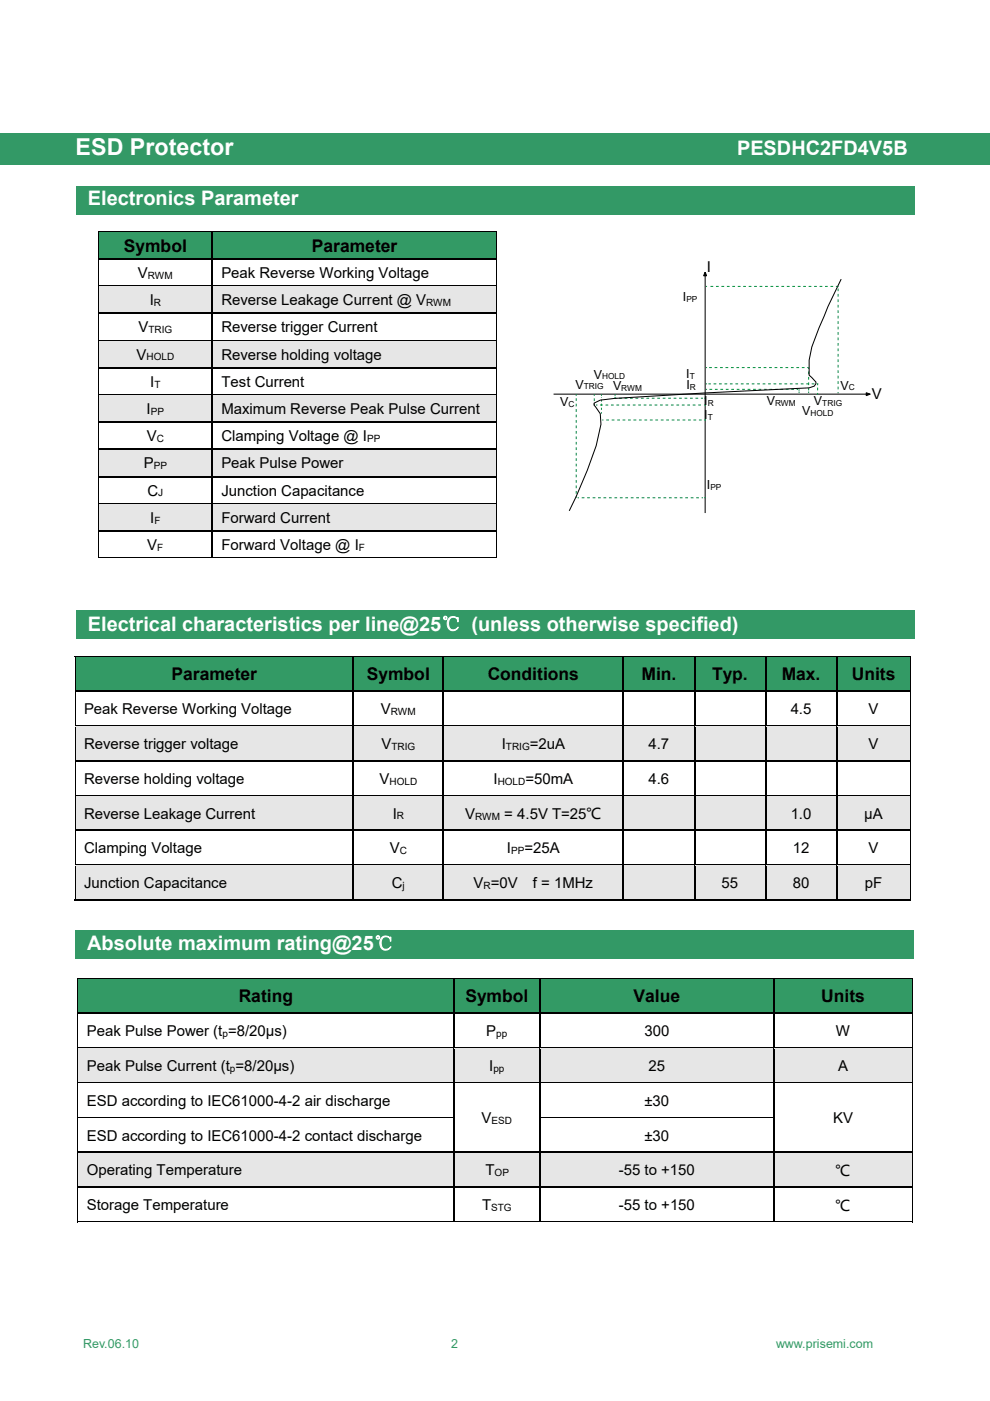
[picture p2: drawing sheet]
<svg xmlns="http://www.w3.org/2000/svg" width="210mm" height="297mm" viewBox="0 0 210 297" stroke-linecap="round" stroke-linejoin="round" font-family="sans-serif">
<path d="M0 28.3h209.9v6.6h-209.9z" fill="#396"/>
<g fill="#339a65">
<path d="M21 49.3h23.9v5.5h-23.9z"/>
<path d="M22.8 49.3h20.3v5.5h-20.3z"/>
<path d="M45.1 49.3h60.2v5.5h-60.2z"/>
<path d="M46.9 49.3h56.6v5.5h-56.6z"/>
</g>
<path d="M20.8 49.1h.2v.2h-.2zM20.8 54.8h.2v.2h-.2zM44.9 54.8h.2v.2h-.2zM105.3 49.1h.1v.2h-.1zM105.3 54.8h.1v.2h-.1z" fill="#000"/>
<path d="M20.8 49.2h84.6M20.9 49.3v5.5M20.9 55v5.5M105.3 49.3v5.5M105.3 55v5.5" fill="none" stroke="#000" stroke-width=".21"/>
<path d="M21 54.9h23.9M45 49.3v5.5M45 55v5.5M45.1 54.9h60.2" fill="none" stroke="#000" stroke-width=".25"/>
<g fill="#e6e6e6">
<path d="M21 60.8h23.9v5.5h-23.9z"/>
<path d="M22.8 60.8h20.3v5.5h-20.3z"/>
<path d="M45.1 60.8h60.2v5.5h-60.2z"/>
<path d="M46.9 60.8h56.6v5.5h-56.6z"/>
</g>
<path d="M20.8 60.5h.2v.3h-.2zM20.8 66.3h.2v.3h-.2zM44.9 60.5h.2v.3h-.2zM44.9 66.3h.2v.3h-.2zM105.3 60.5h.1v.3h-.1zM105.3 66.3h.1v.3h-.1z" fill="#000"/>
<path d="M21 60.7h23.9M21 66.4h23.9M45 60.8v5.5M45 66.6v5.5M45.1 60.7h60.2M45.1 66.4h60.2" fill="none" stroke="#000" stroke-width=".25"/>
<path d="M21 60.8h23.9M45.1 60.8h60.2" fill="none" stroke="#e6e6e6" stroke-width=".21"/>
<path d="M20.9 60.8v5.5M20.9 66.6v5.5M105.3 60.8v5.5M105.3 66.6v5.5" fill="none" stroke="#000" stroke-width=".21"/>
<g fill="#e6e6e6">
<path d="M21 72.3h23.9v5.5h-23.9z"/>
<path d="M22.8 72.3h20.3v5.5h-20.3z"/>
<path d="M45.1 72.3h60.2v5.5h-60.2z"/>
<path d="M46.9 72.3h56.6v5.5h-56.6z"/>
</g>
<path d="M20.8 72.1h.2v.2h-.2zM20.8 77.8h.2v.3h-.2zM44.9 72.1h.2v.2h-.2zM44.9 77.8h.2v.3h-.2zM105.3 72.1h.1v.2h-.1zM105.3 77.8h.1v.3h-.1z" fill="#000"/>
<path d="M21 72.2h23.9M21 78h23.9M45 72.3v5.5M45 78.1v5.5M45.1 72.2h60.2M45.1 78h60.2" fill="none" stroke="#000" stroke-width=".25"/>
<path d="M21 72.3h23.9M45.1 72.3h60.2" fill="none" stroke="#e6e6e6" stroke-width=".21"/>
<path d="M20.9 72.3v5.5M20.9 78.1v5.5M105.3 72.3v5.5M105.3 78.1v5.5" fill="none" stroke="#000" stroke-width=".21"/>
<g fill="#e6e6e6">
<path d="M21 83.9h23.9v5.5h-23.9z"/>
<path d="M22.8 83.9h20.3v5.5h-20.3z"/>
<path d="M45.1 83.9h60.2v5.5h-60.2z"/>
<path d="M46.9 83.9h56.6v5.5h-56.6z"/>
</g>
<path d="M20.8 83.6h.2v.3h-.2zM20.8 89.4h.2v.2h-.2zM44.9 83.6h.2v.3h-.2zM44.9 89.4h.2v.2h-.2zM105.3 83.6h.1v.3h-.1zM105.3 89.4h.1v.2h-.1z" fill="#000"/>
<path d="M21 83.7h23.9M21 89.5h23.9M45 83.9v5.5M45 89.6v5.5M45.1 83.7h60.2M45.1 89.5h60.2" fill="none" stroke="#000" stroke-width=".25"/>
<path d="M21 83.9h23.9M45.1 83.9h60.2" fill="none" stroke="#e6e6e6" stroke-width=".21"/>
<path d="M20.9 83.9v5.5M20.9 89.6v5.5M105.3 83.9v5.5M105.3 89.6v5.5" fill="none" stroke="#000" stroke-width=".21"/>
<g fill="#e6e6e6">
<path d="M21 95.4h23.9v5.5h-23.9z"/>
<path d="M22.8 95.4h20.3v5.5h-20.3z"/>
<path d="M45.1 95.4h60.2v5.5h-60.2z"/>
<path d="M46.9 95.4h56.6v5.5h-56.6z"/>
</g>
<path d="M20.8 95.1h.2v.3h-.2zM44.9 95.1h.2v.3h-.2zM105.3 95.1h.1v.3h-.1zM20.8 100.9h.2v.3h-.2zM44.9 100.9h.2v.3h-.2zM105.3 100.9h.1v.3h-.1z" fill="#000"/>
<path d="M21 95.3h23.9M45 95.4v5.5M45.1 95.3h60.2M21 101h23.9M45 101.2v5.5M45.1 101h60.2" fill="none" stroke="#000" stroke-width=".25"/>
<path d="M21 95.4h23.9M45.1 95.4h60.2" fill="none" stroke="#e6e6e6" stroke-width=".21"/>
<path d="M20.9 95.4v5.5M105.3 95.4v5.5M20.9 101.2v5.5M105.3 101.2v5.5" fill="none" stroke="#000" stroke-width=".21"/>
<g fill="#e6e6e6">
<path d="M21 106.9h23.9v5.5h-23.9z"/>
<path d="M22.8 106.9h20.3v5.5h-20.3z"/>
<path d="M45.1 106.9h60.2v5.5h-60.2z"/>
<path d="M46.9 106.9h56.6v5.5h-56.6z"/>
</g>
<path d="M20.8 106.7h.2v.3h-.2zM20.8 112.4h.2v.3h-.2zM44.9 106.7h.2v.3h-.2zM44.9 112.4h.2v.3h-.2zM105.3 106.7h.1v.3h-.1zM105.3 112.4h.1v.3h-.1zM105.3 118.2h.1v.2h-.1z" fill="#000"/>
<path d="M21 106.8h23.9M21 112.6h23.9M45 107v5.4M45 112.7v5.5M45.1 106.8h60.2M45.1 112.6h60.2" fill="none" stroke="#000" stroke-width=".25"/>
<path d="M21 106.9h23.9M45.1 106.9h60.2" fill="none" stroke="#e6e6e6" stroke-width=".21"/>
<path d="M20.8 118.3h84.5M20.9 107v5.4M20.9 112.7v5.7M105.3 107v5.4M105.3 112.7v5.7" fill="none" stroke="#000" stroke-width=".21"/>
<g fill="#339a65">
<path d="M16 139.3h58.8v7.1h-58.8z"/>
<path d="M17.8 140.1h55.3v5.5h-55.3z"/>
<path d="M75.1 139.3h18.8v7.1h-18.8z"/>
<path d="M76.9 140.1h15.2v5.5h-15.2z"/>
<path d="M94.1 139.3h38v7.1h-38z"/>
<path d="M95.9 140.1h34.4v5.5h-34.4z"/>
<path d="M132.4 139.3h14.8v7.1h-14.8z"/>
<path d="M134.1 140.1h11.3v5.5h-11.3z"/>
<path d="M147.4 139.3h14.9v7.1h-14.9z"/>
<path d="M149.2 140.1h11.3v5.5h-11.3z"/>
<path d="M162.5 139.3h14.8v7.1h-14.8z"/>
<path d="M164.3 140.1h11.3v5.5h-11.3z"/>
<path d="M177.6 139.3h15.4v7.1h-15.4z"/>
<path d="M179.4 140.1h11.8v5.5h-11.8z"/>
</g>
<path d="M15.8 139.1h.2v.2h-.2zM193.1 139.1h.1v.2h-.1zM15.8 146.4h.2v.3h-.2zM74.8 146.4h.3v.3h-.3zM93.9 146.4h.2v.3h-.2zM132.1 146.4h.3v.3h-.3zM147.2 146.4h.2v.3h-.2zM162.3 146.4h.2v.3h-.2zM177.4 146.4h.2v.3h-.2zM193.1 146.4h.1v.3h-.1z" fill="#000"/>
<path d="M15.8 139.2h177.4M15.9 139.3v7.1M193.1 139.3v7.1M15.9 146.7v7.1M193.1 146.7v7.1" fill="none" stroke="#000" stroke-width=".21"/>
<g fill="none" stroke="#000" stroke-width=".25">
<path d="M75 139.3v7.1M94 139.3v7.1M132.2 139.3v7.1M147.3 139.3v7.1M162.4 139.3v7.1M177.5 139.3v7.1M16 146.6h58.8M75 146.7v7.1M75.1 146.6h18.8M94 146.7v7.1M94.1 146.6h38M132.2 146.7v7.1"/>
<path d="M132.4 146.6h14.8M147.3 146.7v7.1M147.4 146.6h14.9M162.4 146.7v7.1M162.5 146.6h14.9M177.5 146.7v7.1M177.6 146.6h15.5"/>
</g>
<g fill="#e6e6e6">
<path d="M16 154.1h58.8v7.1h-58.8z"/>
<path d="M17.8 154.9h55.3v5.5h-55.3z"/>
<path d="M75.1 154.1h18.8v7.1h-18.8z"/>
<path d="M76.9 154.9h15.2v5.5h-15.2z"/>
<path d="M94.1 154.1h38v7.1h-38z"/>
<path d="M95.9 154.9h34.4v5.5h-34.4z"/>
<path d="M132.4 154.1h14.8v7.1h-14.8z"/>
<path d="M134.1 154.9h11.3v5.5h-11.3z"/>
<path d="M147.4 154.1h14.9v7.1h-14.9z"/>
<path d="M149.2 154.9h11.3v5.5h-11.3z"/>
<path d="M162.5 154.1h14.8v7.1h-14.8z"/>
<path d="M164.3 154.9h11.3v5.5h-11.3z"/>
<path d="M177.6 154.1h15.4v7.1h-15.4z"/>
<path d="M179.4 154.9h11.8v5.5h-11.8z"/>
</g>
<g fill="#000">
<path d="M15.8 153.8h.2v.3h-.2zM74.8 153.8h.3v.3h-.3zM93.9 153.8h.2v.3h-.2zM132.1 153.8h.3v.3h-.3zM147.2 153.8h.2v.3h-.2zM162.3 153.8h.2v.3h-.2zM177.4 153.8h.2v.3h-.2zM193.1 153.8h.1v.3h-.1zM15.8 161.2h.2v.3h-.2zM74.8 161.2h.3v.3h-.3zM93.9 161.2h.2v.3h-.2zM132.1 161.2h.3v.3h-.3z"/>
<path d="M147.2 161.2h.2v.3h-.2zM162.3 161.2h.2v.3h-.2zM177.4 161.2h.2v.3h-.2zM193.1 161.2h.1v.3h-.1z"/>
</g>
<g fill="none" stroke="#000" stroke-width=".25">
<path d="M16 153.9h58.8M75 154.1v7.1M75.1 153.9h18.8M94 154.1v7.1M94.1 153.9h38M132.2 154.1v7.1M132.4 153.9h14.8M147.3 154.1v7.1M147.4 153.9h14.9M162.4 154.1v7.1M162.5 153.9h14.9M177.5 154.1v7.1"/>
<path d="M177.6 153.9h15.5M16 161.3h58.8M75 161.5v7.1M75.1 161.3h18.8M94 161.5v7.1M94.1 161.3h38M132.2 161.5v7.1M132.4 161.3h14.8M147.3 161.5v7.1M147.4 161.3h14.9M162.4 161.5v7.1M162.5 161.3h14.9"/>
<path d="M177.5 161.5v7.1M177.6 161.3h15.5"/>
</g>
<path d="M16 154.1h58.8M75.1 154.1h18.8M94.1 154.1h38M132.4 154.1h14.8M147.4 154.1h14.9M162.5 154.1h14.9M177.6 154.1h15.5" fill="none" stroke="#e6e6e6" stroke-width=".21"/>
<path d="M15.9 154.1v7.1M193.1 154.1v7.1M15.9 161.5v7.1M193.1 161.5v7.1" fill="none" stroke="#000" stroke-width=".21"/>
<g fill="#e6e6e6">
<path d="M16 168.8h58.8v7.1h-58.8z"/>
<path d="M17.8 169.6h55.3v5.5h-55.3z"/>
<path d="M75.1 168.8h18.8v7.1h-18.8z"/>
<path d="M76.9 169.6h15.2v5.5h-15.2z"/>
<path d="M94.1 168.8h38v7.1h-38z"/>
<path d="M95.9 169.6h34.4v5.5h-34.4z"/>
<path d="M132.4 168.8h14.8v7.1h-14.8z"/>
<path d="M134.1 169.6h11.3v5.5h-11.3z"/>
<path d="M147.4 168.8h14.9v7.1h-14.9z"/>
<path d="M149.2 169.6h11.3v5.5h-11.3z"/>
<path d="M162.5 168.8h14.8v7.1h-14.8z"/>
<path d="M164.3 169.6h11.3v5.5h-11.3z"/>
<path d="M177.6 168.8h15.4v7.1h-15.4z"/>
<path d="M179.4 169.6h11.8v5.5h-11.8z"/>
</g>
<g fill="#000">
<path d="M15.8 168.6h.2v.2h-.2zM15.8 175.9h.2v.3h-.2zM74.8 168.6h.3v.2h-.3zM74.8 175.9h.3v.3h-.3zM93.9 168.6h.2v.2h-.2zM93.9 175.9h.2v.3h-.2zM132.1 168.6h.3v.2h-.3zM132.1 175.9h.3v.3h-.3zM147.2 168.6h.2v.2h-.2zM147.2 175.9h.2v.3h-.2zM162.3 168.6h.2v.2h-.2zM162.3 175.9h.2v.3h-.2z"/>
<path d="M177.4 168.6h.2v.2h-.2zM177.4 175.9h.2v.3h-.2zM193.1 168.6h.1v.2h-.1zM193.1 175.9h.1v.3h-.1z"/>
</g>
<g fill="none" stroke="#000" stroke-width=".25">
<path d="M16 168.7h58.8M16 176.1h58.8M75 168.8v7.1M75 176.2v7.1M75.1 168.7h18.8M75.1 176.1h18.8M94 168.8v7.1M94 176.2v7.1M94.1 168.7h38M94.1 176.1h38M132.2 168.8v7.1M132.2 176.2v7.1"/>
<path d="M132.4 168.7h14.8M132.4 176.1h14.8M147.3 168.8v7.1M147.3 176.2v7.1M147.4 168.7h14.9M147.4 176.1h14.9M162.4 168.8v7.1M162.4 176.2v7.1M162.5 168.7h14.9M162.5 176.1h14.9M177.5 168.8v7.1M177.5 176.2v7.1"/>
<path d="M177.6 168.7h15.5M177.6 176.1h15.5"/>
</g>
<path d="M16 168.8h58.8M75.1 168.8h18.8M94.1 168.8h38M132.4 168.8h14.8M147.4 168.8h14.9M162.5 168.8h14.9M177.6 168.8h15.5" fill="none" stroke="#e6e6e6" stroke-width=".21"/>
<path d="M15.9 168.8v7.1M15.9 176.2v7.1M193.1 168.8v7.1M193.1 176.2v7.1" fill="none" stroke="#000" stroke-width=".21"/>
<g fill="#e6e6e6">
<path d="M16 183.6h58.8v7.1h-58.8z"/>
<path d="M17.8 184.4h55.3v5.5h-55.3z"/>
<path d="M75.1 183.6h18.8v7.1h-18.8z"/>
<path d="M76.9 184.4h15.2v5.5h-15.2z"/>
<path d="M94.1 183.6h38v7.1h-38z"/>
<path d="M95.9 184.4h34.4v5.5h-34.4z"/>
<path d="M132.4 183.6h14.8v7.1h-14.8z"/>
<path d="M134.1 184.4h11.3v5.5h-11.3z"/>
<path d="M147.4 183.6h14.9v7.1h-14.9z"/>
<path d="M149.2 184.4h11.3v5.5h-11.3z"/>
<path d="M162.5 183.6h14.8v7.1h-14.8z"/>
<path d="M164.3 184.4h11.3v5.5h-11.3z"/>
<path d="M177.6 183.6h15.4v7.1h-15.4z"/>
<path d="M179.4 184.4h11.8v5.5h-11.8z"/>
</g>
<path d="M15.8 183.3h.2v.3h-.2zM74.8 183.3h.3v.3h-.3zM93.9 183.3h.2v.3h-.2zM132.1 183.3h.3v.3h-.3zM147.2 183.3h.2v.3h-.2zM162.3 183.3h.2v.3h-.2zM177.4 183.3h.2v.3h-.2zM193.1 183.3h.1v.3h-.1z" fill="#000"/>
<g fill="none" stroke="#000" stroke-width=".25">
<path d="M15.8 190.8h59M16 183.4h58.8M75 183.6v7.3M75.1 183.4h18.8M75.1 190.8h18.8M94 183.6v7.3M94.1 183.4h38M94.1 190.8h38M132.2 183.6v7.3M132.4 183.4h14.8M132.4 190.8h14.8M147.3 183.6v7.3"/>
<path d="M147.4 183.4h14.9M147.4 190.8h14.9M162.4 183.6v7.3M162.5 183.4h14.9M162.5 190.8h14.9M177.5 183.6v7.3M177.6 183.4h15.5M177.6 190.8h15.5"/>
</g>
<path d="M16 183.6h58.8M75.1 183.6h18.8M94.1 183.6h38M132.4 183.6h14.8M147.4 183.6h14.9M162.5 183.6h14.9M177.6 183.6h15.5" fill="none" stroke="#e6e6e6" stroke-width=".21"/>
<path d="M15.9 183.6v7.1M193.1 183.6v7.3" fill="none" stroke="#000" stroke-width=".21"/>
<g fill="#339a65">
<path d="M16.6 207.6h79.6v7.1h-79.6z"/>
<path d="M18.4 208.4h76v5.5h-76z"/>
<path d="M96.4 207.6h18v7.1h-18z"/>
<path d="M98.2 208.4h14.4v5.5h-14.4z"/>
<path d="M114.6 207.6h49.4v7.1h-49.4z"/>
<path d="M116.4 208.4h45.9v5.5h-45.9z"/>
<path d="M164.3 207.6h29.1v7.1h-29.1z"/>
<path d="M166.1 208.4h25.5v5.5h-25.5z"/>
</g>
<path d="M16.4 207.4h.2v.2h-.2zM16.4 214.7h.2v.3h-.2zM96.2 214.7h.2v.3h-.2zM114.4 214.7h.2v.3h-.2zM164 214.7h.3v.3h-.3zM193.4 207.4h.2v.2h-.2zM193.4 214.7h.2v.3h-.2z" fill="#000"/>
<path d="M16.4 207.5h177.2M16.5 207.6v7.1M16.5 215v7.1M193.5 207.6v7.1M193.5 215v7.1" fill="none" stroke="#000" stroke-width=".21"/>
<path d="M16.6 214.8h79.6M96.3 207.6v7.1M96.3 215v7.1M96.4 214.8h18M114.5 207.6v7.1M114.5 215v7.1M114.6 214.8h49.4M164.2 207.6v7.1M164.2 215v7.1M164.3 214.8h29.1" fill="none" stroke="#000" stroke-width=".25"/>
<g fill="#e6e6e6">
<path d="M16.6 222.4h79.6v7.1h-79.6z"/>
<path d="M18.4 223.2h76v5.5h-76z"/>
<path d="M96.4 222.4h18v7.1h-18z"/>
<path d="M98.2 223.2h14.4v5.5h-14.4z"/>
<path d="M114.6 222.4h49.4v7.1h-49.4z"/>
<path d="M116.4 223.2h45.9v5.5h-45.9z"/>
<path d="M164.3 222.4h29.1v7.1h-29.1z"/>
<path d="M166.1 223.2h25.5v5.5h-25.5z"/>
</g>
<path d="M16.4 222.1h.2v.3h-.2zM96.2 222.1h.2v.3h-.2zM114.4 222.1h.2v.3h-.2zM164 222.1h.3v.3h-.3zM193.4 222.1h.2v.3h-.2z" fill="#000"/>
<path d="M16.6 222.2h79.6M96.3 222.4v7.1M96.4 222.2h18M114.5 222.4v7.1M114.6 222.2h49.4M164.2 222.4v7.1M164.3 222.2h29.1" fill="none" stroke="#000" stroke-width=".25"/>
<path d="M16.6 222.4h79.6M96.4 222.4h18M114.6 222.4h49.4M164.3 222.4h29.1" fill="none" stroke="#e6e6e6" stroke-width=".21"/>
<path d="M16.5 222.4v7.1M193.5 222.4v7.1" fill="none" stroke="#000" stroke-width=".21"/>
<g fill="#fff">
<path d="M16.6 229.7h79.6v7.1h-79.6z"/>
<path d="M18.4 230.5h76v5.5h-76z"/>
<path d="M96.4 229.7h18v14.5h-18z"/>
<path d="M98.2 234.2h14.4v5.5h-14.4z"/>
<path d="M114.6 229.7h49.4v7.1h-49.4z"/>
<path d="M116.4 230.5h45.9v5.5h-45.9z"/>
<path d="M164.3 229.7h29.1v14.5h-29.1z"/>
<path d="M166.1 234.2h25.5v5.5h-25.5z"/>
</g>
<path d="M16.4 229.5h.2v.2h-.2z" fill="#000"/>
<path d="M16.6 229.6h79.6" fill="none" stroke="#000" stroke-width=".25"/>
<path d="M16.6 229.7h79.6z" fill="#fff"/>
<path d="M96.2 229.5h.2v.2h-.2z" fill="#000"/>
<path d="M96.4 229.6h18" fill="none" stroke="#000" stroke-width=".25"/>
<path d="M96.4 229.7h18z" fill="#fff"/>
<path d="M114.4 229.5h.2v.2h-.2z" fill="#000"/>
<path d="M114.6 229.6h49.4" fill="none" stroke="#000" stroke-width=".25"/>
<path d="M114.6 229.7h49.4z" fill="#fff"/>
<path d="M164 229.5h.3v.2h-.3z" fill="#000"/>
<path d="M164.3 229.6h29.1" fill="none" stroke="#000" stroke-width=".25"/>
<path d="M164.3 229.7h29.1z" fill="#fff"/>
<path d="M193.4 229.5h.2v.2h-.2z" fill="#000"/>
<path d="M16.5 229.7v7.1M193.5 229.7v7.1" fill="none" stroke="#000" stroke-width=".21"/>
<path d="M96.3 229.7v7.1M114.5 229.7v7.1M164.2 229.7v7.1" fill="none" stroke="#000" stroke-width=".25"/>
<g fill="#fff">
<path d="M16.6 237.1h79.6v7.1h-79.6z"/>
<path d="M18.4 237.9h76v5.5h-76z"/>
<path d="M114.6 237.1h49.4v7.1h-49.4z"/>
<path d="M116.4 237.9h45.9v5.5h-45.9z"/>
</g>
<path d="M16.4 236.8h.2v.3h-.2z" fill="#000"/>
<path d="M16.6 237h79.6" fill="none" stroke="#000" stroke-width=".25"/>
<path d="M16.6 237.1h79.6z" fill="#fff"/>
<path d="M96.2 236.8h.2v.3h-.2zM114.4 236.8h.2v.3h-.2z" fill="#000"/>
<path d="M114.6 237h49.4" fill="none" stroke="#000" stroke-width=".25"/>
<path d="M114.6 237.1h49.4z" fill="#fff"/>
<path d="M164 236.8h.3v.3h-.3zM193.4 236.8h.2v.3h-.2z" fill="#000"/>
<path d="M16.5 237.1v7.1M193.5 237.1v7.1" fill="none" stroke="#000" stroke-width=".21"/>
<path d="M96.3 237.1v7.1M114.5 237.1v7.1M164.2 237.1v7.1" fill="none" stroke="#000" stroke-width=".25"/>
<g fill="#e6e6e6">
<path d="M16.6 244.5h79.6v7.1h-79.6z"/>
<path d="M18.4 245.3h76v5.5h-76z"/>
<path d="M96.4 244.5h18v7.1h-18z"/>
<path d="M98.2 245.3h14.4v5.5h-14.4z"/>
<path d="M114.6 244.5h49.4v7.1h-49.4z"/>
<path d="M116.4 245.3h45.9v5.5h-45.9z"/>
<path d="M164.3 244.5h29.1v7.1h-29.1z"/>
<path d="M166.1 245.3h25.5v5.5h-25.5z"/>
</g>
<path d="M16.4 244.2h.2v.3h-.2zM16.4 251.6h.2v.3h-.2zM96.2 244.2h.2v.3h-.2zM96.2 251.6h.2v.3h-.2zM114.4 244.2h.2v.3h-.2zM114.4 251.6h.2v.3h-.2zM164 244.2h.3v.3h-.3zM164 251.6h.3v.3h-.3zM193.4 244.2h.2v.3h-.2zM193.4 251.6h.2v.3h-.2zM193.4 259h.2v.1h-.2z" fill="#000"/>
<g fill="none" stroke="#000" stroke-width=".25">
<path d="M16.6 244.3h79.6M16.6 251.7h79.6M96.3 244.5v7.1M96.3 251.9v7.1M96.4 244.3h18M96.4 251.7h18M114.5 244.5v7.1M114.5 251.9v7.1M114.6 244.3h49.4M114.6 251.7h49.4M164.2 244.5v7.1M164.2 251.9v7.1"/>
<path d="M164.3 244.3h29.1M164.3 251.7h29.1"/>
</g>
<path d="M16.6 244.5h79.6M96.4 244.5h18M114.6 244.5h49.4M164.3 244.5h29.1" fill="none" stroke="#e6e6e6" stroke-width=".21"/>
<path d="M16.4 259.1h177M16.5 244.5v7.1M16.5 251.9v7.2M193.5 244.5v7.1M193.5 251.9v7.2" fill="none" stroke="#000" stroke-width=".21"/>
<g fill="#396">
<path d="M16.1 129.5h177.8v6h-177.8z"/>
<path d="M15.9 197.2h177.8v6h-177.8z"/>
<path d="M16.1 39.4h177.8v6h-177.8z"/>
</g>
<path d="M149.6 57.6l.3 .9h-.7zM149.6 58.4v50.4M178.4 59.2a157.3 157.3 0 0 0-6.2 14.4l-.6 2.8v3.1l1.5 1.5v.4l-.4 .5-1.1 .3-22 1.1-19.3 1.2-3 .3-1.3 .7v.4l1.3 1.8 .2 2.3-1.1 4.5-1.8 5.2-2.4 5.6-1.5 3M117.4 83.6h66.4M183.7 83.3l.9 .3-.9 .3z" fill="none" stroke="#000" stroke-width=".22"/>
<g fill="none" stroke="#00913a" stroke-width=".21">
<path d="M149.7 60.7h.3M149.7 77.9h.3M171.2 77.9h.3v.3M177.3 60.7h.3M177.8 60.6v.3M122.2 83.6v.3M126 83.6v.3M126 85.6v.3M126.4 85.9h.3M127.6 83.6v.3M127.6 87.4v.3M127.7 89h.3"/>
<path d="M130.5 84.1v.3h.2M130.5 83.6v.3M149.4 89h.3M149.4 85.9h.3M149.4 84.4h.3M149.7 81.4h.3M149.7 82.5h.3M169 82.5h.3M169.5 82.5v.3M169.5 83v.3M171.5 83v.3M173.3 81.4h.3"/>
<path d="M173.4 81.4v.3M173.4 83.3v.3M177.8 83.1v.3M122.2 105.2v.3M122.5 105.5h.3M149.4 105.5h.3"/>
</g>
<g fill="none" stroke="#00913a" stroke-width=".21" stroke-dasharray=".6 .6" stroke-linecap="butt">
<path d="M170.6 77.9h-20.3M171.5 78.8v4M176.7 60.7h-26.4M126 85v-.8M127.3 85.9h21.8M128.6 89h20.5M131.3 84.4h17.8M168.4 82.5h-18.1M172.7 81.4h-22.4M173.4 82.8v-.9M177.8 82.5v-21.3M122.2 104.7v-20.5"/>
<path d="M123.4 105.5h25.7"/>
</g>
<path d="M127.6 86.9v-2.7" fill="none" stroke="#00913a" stroke-width=".21" stroke-dasharray=".4 .4" stroke-linecap="butt"/>
<path d="M149.6 57.6l.3 .9h-.7zM183.7 83.3l.9 .3-.9 .3z" fill="#000"/>
<path d="M147.3 53.7h6.5v3.9h-6.5z" fill="#fff"/>
<text font-size="4.9" fill="#fff" x="16" y="32.9">ESD Protector</text>
<g font-size="4.2" fill="#fff">
<text x="156.4" y="32.9">PESDHC2FD4V5B</text>
<text x="18.6" y="43.4">Electronics Parameter</text>
<text x="18.6" y="133.8">Electrical characteristics per line@25℃ (unless otherwise specified)</text>
<text x="18.5" y="201.5">Absolute maximum rating@25℃</text>
</g>
<g font-size="3.7">
<text x="26.3" y="53.4">Symbol</text>
<text x="66.1" y="53.4">Parameter</text>
<text x="36.4" y="144.3">Parameter</text>
<text x="77.8" y="144.3">Symbol</text>
<text x="103.4" y="144.3">Conditions</text>
<text x="136.1" y="144.3">Min.</text>
<text x="151" y="144.3">Typ.</text>
<text x="165.8" y="144.3">Max.</text>
<text x="180.7" y="144.3">Units</text>
<text x="50.6" y="212.5">Rating</text>
<text x="98.7" y="212.5">Symbol</text>
<text x="134.4" y="212.5">Value</text>
<text x="174.2" y="212.5">Units</text>
</g>
<g font-size="3.2">
<text x="29.3" y="58.9">V</text>
<text x="46.9" y="58.9">Peak Reverse Working Voltage</text>
<text x="149.9" y="57.7">I</text>
<text x="31.7" y="64.7">I</text>
<text x="46.9" y="64.7">Reverse Leakage Current @ V</text>
<text x="29.4" y="70.5">V</text>
<text x="46.9" y="70.5">Reverse trigger Current</text>
<text x="29" y="76.2">V</text>
<text x="46.9" y="76.2">Reverse holding voltage</text>
<text x="31.9" y="82">I</text>
<text x="46.9" y="82">Test Current</text>
<text x="31.1" y="87.8">I</text>
<text x="46.9" y="87.8">Maximum Reverse Peak Pulse Current</text>
<text x="184.9" y="84.5">V</text>
<text x="31.1" y="93.6">V</text>
<text x="46.9" y="93.6">Clamping Voltage @ I</text>
<text x="30.5" y="99.3">P</text>
<text x="46.9" y="99.3">Peak Pulse Power</text>
<text x="31.3" y="105.1">C</text>
<text x="46.9" y="105.1">Junction Capacitance</text>
<text x="31.9" y="110.8">I</text>
<text x="46.9" y="110.8">Forward Current</text>
<text x="31.2" y="116.6">V</text>
<text x="46.9" y="116.6">Forward Voltage @ I</text>
<text x="17.8" y="151.4">Peak Reverse Working Voltage</text>
<text x="80.8" y="151.4">V</text>
<text x="167.7" y="151.4">4.5</text>
<text x="184.2" y="151.4">V</text>
<text x="17.8" y="158.8">Reverse trigger voltage</text>
<text x="80.9" y="158.8">V</text>
<text x="106.4" y="158.8">I</text>
<text x="112.4" y="158.8">=2uA</text>
<text x="137.5" y="158.8">4.7</text>
<text x="184.2" y="158.8">V</text>
<text x="17.8" y="166.2">Reverse holding voltage</text>
<text x="80.5" y="166.2">V</text>
<text x="104.7" y="166.2">I</text>
<text x="111.4" y="166.2">=50mA</text>
<text x="137.5" y="166.2">4.6</text>
<text x="17.8" y="173.5">Reverse Leakage Current</text>
<text x="83.3" y="173.5">I</text>
<text x="98.7" y="173.7">V</text>
<text x="107" y="173.7">= 4.5V T=25℃</text>
<text x="167.7" y="173.5">1.0</text>
<text x="183.3" y="173.5">μA</text>
<text x="17.8" y="180.9">Clamping Voltage</text>
<text x="82.7" y="180.9">V</text>
<text x="107.5" y="180.9">I</text>
<text x="111.2" y="180.9">=25A</text>
<text x="168.2" y="180.9">12</text>
<text x="184.2" y="180.9">V</text>
<text x="17.8" y="188.3">Junction Capacitance</text>
<text x="83.1" y="188.3">C</text>
<text x="100.5" y="188.3">V =0V</text>
<text x="113" y="188.3">f = 1MHz</text>
<text x="153.1" y="188.3">55</text>
<text x="168.1" y="188.3">80</text>
<text x="183.4" y="188.3">pF</text>
<text x="18.4" y="219.7">Peak Pulse Power (t =8/20μs)</text>
<text x="103.1" y="219.7">P</text>
<text x="136.7" y="219.7">300</text>
<text x="177.3" y="219.7">W</text>
<text x="18.4" y="227.1">Peak Pulse Current (t =8/20μs)</text>
<text x="103.8" y="227.1">I</text>
<text x="137.6" y="227.1">25</text>
<text x="177.8" y="227.1">A</text>
<text x="18.4" y="234.4">ESD according to IEC61000-4-2 air discharge</text>
<text x="102.2" y="238.1">V</text>
<text x="136.7" y="234.4">±30</text>
<text x="176.7" y="238.1">KV</text>
<text x="18.4" y="241.8">ESD according to IEC61000-4-2 contact discharge</text>
<text x="136.7" y="241.8">±30</text>
<text x="18.4" y="249.2">Operating Temperature</text>
<text x="103" y="249.2">T</text>
<text x="131.3" y="249.2">-55 to +150</text>
<text x="177.2" y="249.3">℃</text>
<text x="18.4" y="256.6">Storage Temperature</text>
<text x="102.2" y="256.6">T</text>
<text x="131.3" y="256.6">-55 to +150</text>
<text x="177.2" y="256.7">℃</text>
</g>
<g font-size="2.6">
<text x="144.8" y="63.9">I</text>
<text x="122.1" y="82.4">V</text>
<text x="126" y="80.3">V</text>
<text x="130" y="82.7">V</text>
<text x="145.6" y="80.2">I</text>
<text x="145.6" y="82.6">I</text>
<text x="178.3" y="82.6">V</text>
<text x="118.8" y="86.1">V</text>
<text x="149.4" y="86">I</text>
<text x="149.4" y="88.9">I</text>
<text x="162.6" y="86">V</text>
<text x="170.2" y="88.1">V</text>
<text x="172.6" y="86">V</text>
<text x="149.9" y="103.8">I</text>
</g>
<g font-size="2.6" fill="#339a65">
<text x="17.6" y="285.9">Rev.06.10</text>
<text x="95.7" y="285.9">2</text>
<text x="164.6" y="285.9">www.prisemi.com</text>
</g>
<g font-size="2.1">
<text x="31.4" y="59.1">RWM</text>
<text x="32.6" y="64.9">R</text>
<text x="90.4" y="64.9">RWM</text>
<text x="31.5" y="70.7">TRIG</text>
<text x="31.1" y="76.4">HOLD</text>
<text x="32.7" y="82.2">T</text>
<text x="32" y="87.9">PP</text>
<text x="33.3" y="93.7">C</text>
<text x="77.9" y="93.7">PP</text>
<text x="32.6" y="99.5">PP</text>
<text x="33.6" y="105.3">J</text>
<text x="32.7" y="111">F</text>
<text x="33.4" y="116.8">F</text>
<text x="76.1" y="116.8">F</text>
<text x="82.9" y="151.6">RWM</text>
<text x="83" y="159">TRIG</text>
<text x="107.3" y="159">TRIG</text>
<text x="82.6" y="166.3">HOLD</text>
<text x="105.6" y="166.3">HOLD</text>
<text x="84.2" y="173.7">R</text>
<text x="100.8" y="173.8">RWM</text>
<text x="84.8" y="181.1">C</text>
<text x="108.4" y="181.1">PP</text>
<text x="85.4" y="188.5">j</text>
<text x="102.6" y="188.5">R</text>
<text x="47.2" y="219.9">p</text>
<text x="105.3" y="219.9">pp</text>
<text x="48.8" y="227.2">p</text>
<text x="104.6" y="227.2">pp</text>
<text x="104.3" y="238.3">ESD</text>
<text x="104.9" y="249.4">OP</text>
<text x="104.2" y="256.7">STG</text>
</g>
<g font-size="1.8">
<text x="145.6" y="64.1">PP</text>
<text x="123.8" y="82.5">TRIG</text>
<text x="127.7" y="80.4">HOLD</text>
<text x="131.8" y="82.9">RWM</text>
<text x="146.3" y="80.3">T</text>
<text x="146.3" y="82.7">R</text>
<text x="180" y="82.8">C</text>
<text x="120.6" y="86.3">C</text>
<text x="150.1" y="86.1">R</text>
<text x="150.1" y="89">T</text>
<text x="164.4" y="86.1">RWM</text>
<text x="171.9" y="88.2">HOLD</text>
<text x="174.4" y="86.1">TRIG</text>
<text x="150.7" y="103.9">PP</text>
</g>
</svg>
